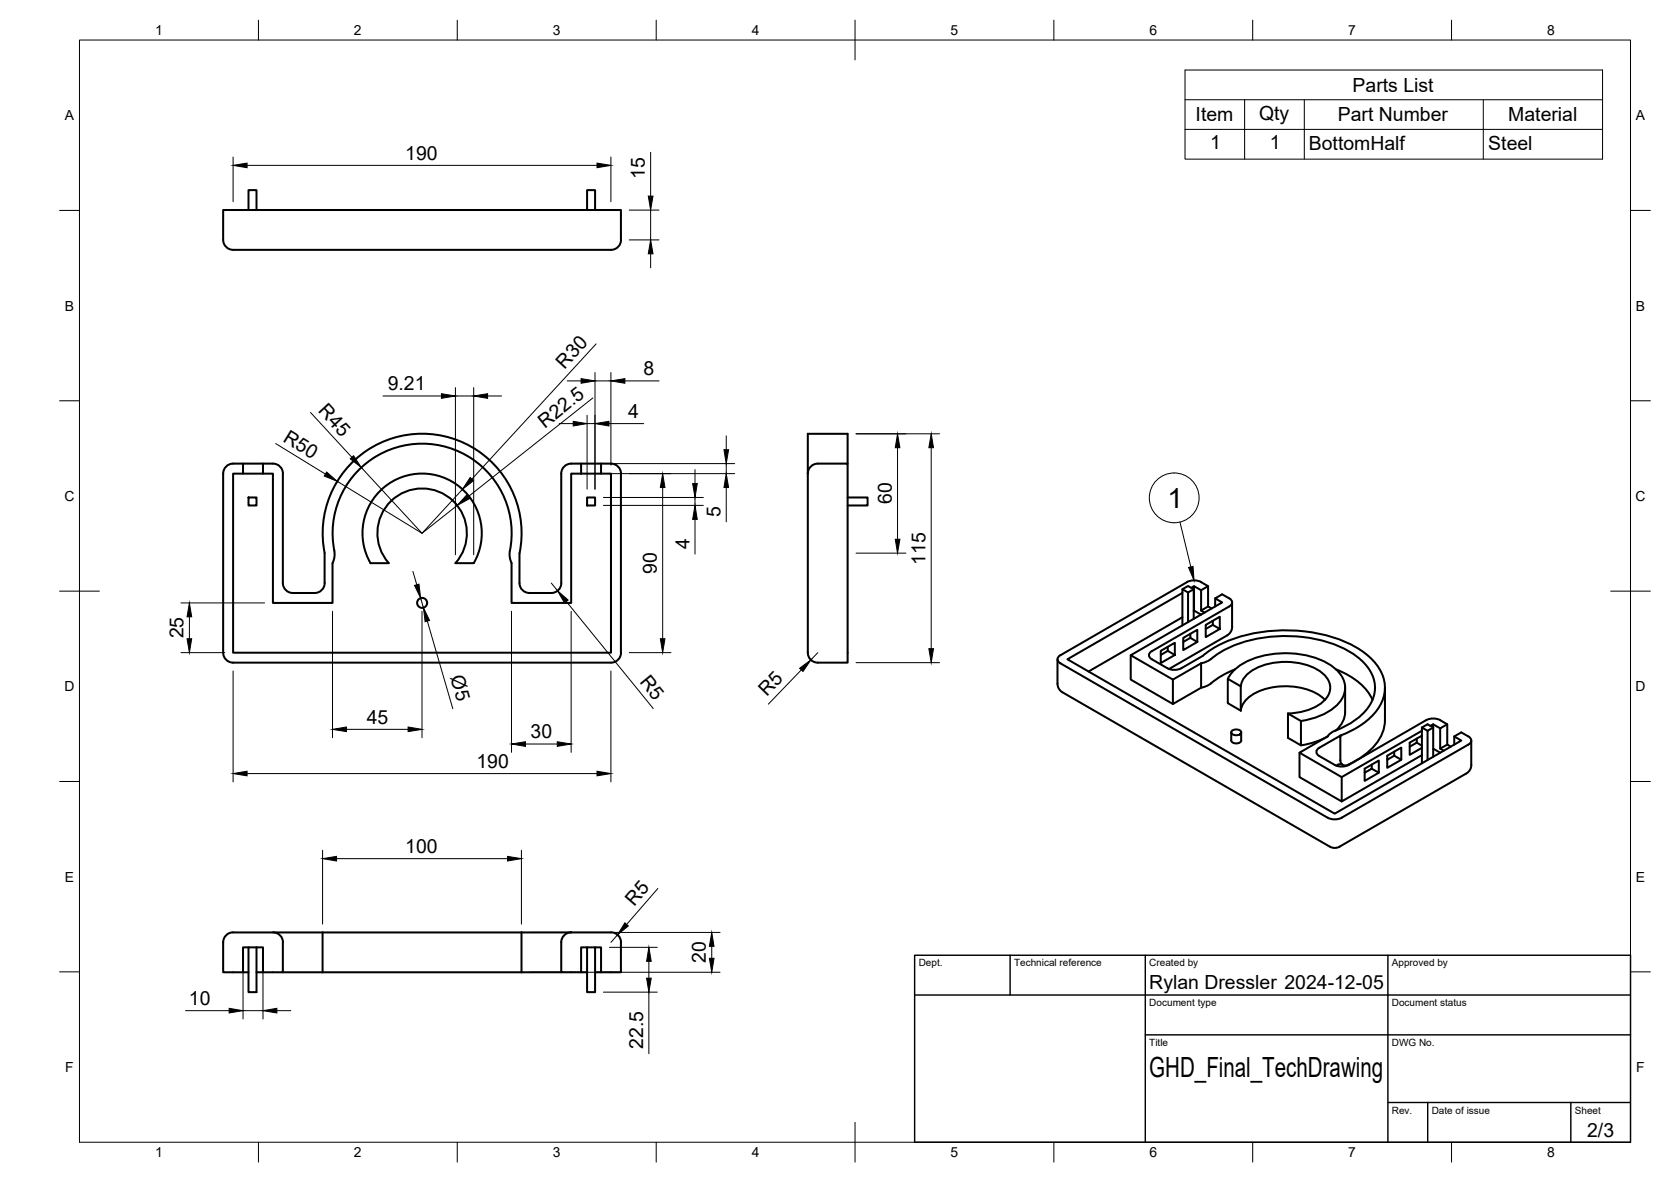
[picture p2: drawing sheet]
<svg xmlns="http://www.w3.org/2000/svg" width="420mm" height="297mm" viewBox="0 0 420 297" stroke-linecap="round" stroke-linejoin="round" font-family="sans-serif">
<!-- layer: Visible -->
<g fill="none" stroke="#000" stroke-width=".51">
<path d="M62.5 52.8v-5h2v5M147.6 52.8v-5h2v5M58.6 62.8h95a2.48 2.48 0 0 0 2.5-2.5v-7.5h-100v7.5a2.51 2.51 0 0 0 2.5 2.5M56.1 119v45a2.51 2.51 0 0 0 2.5 2.5M58.6 116.5h7.5a4.9 4.9 0 0 1 4.1 .6 2.5 2.5 0 0 1 .9 1.9M58.6 116.5a2.51 2.51 0 0 0-2.5 2.5M61.1 116.5v2.5h-2.5v45h95v-45h-2.5M61.1 119h5M66.1 116.5v2.5h2.5v32.5h15v-10l.5-2.1a23.1 23.1 0 0 1 8.2-23.1 22.6 22.6 0 0 1 26.1-1.2 22.6 22.6 0 0 1 9.7 24.3l.5 2.1v10h15v-32.5h2.5M71.1 119v27.5a2.51 2.51 0 0 0 2.5 2.5h5.5a2.51 2.51 0 0 0 2.5-2.5M141.1 119a2.51 2.51 0 0 1 2.5-2.5h7.5a4.9 4.9 0 0 1 4.1 .6 2.5 2.5 0 0 1 .9 1.9M141.1 119v27.5a2.51 2.51 0 0 1-2.5 2.5h-5.5a2.51 2.51 0 0 1-2.5-2.5v-7.5"/>
<path d="M146.1 116.5v2.5M151.1 116.5v2.5h-5M156.1 119v45a2.51 2.51 0 0 1-2.5 2.5h-95M213.1 116.5v-7.5h-10v55a2.51 2.51 0 0 0 2.5 2.5h7.5v-50h-7.5a2.51 2.51 0 0 0-2.5 2.5M62.5 125h2v2h-2zM81.6 139v7.5M81.6 139a25 25 0 0 1 24.5-30 25 25 0 0 1 24.5 30M95.4 123.5a15 15 0 0 1 19.8-1.4 15 15 0 0 1 3.9 19.4h-4.6a11.3 11.3 0 0 0-.6-15.6 11.3 11.3 0 0 0-15.6 0 11.3 11.3 0 0 0-.5 15.6h-4.7a15.1 15.1 0 0 1 2.3-18zM147.6 125h2v2h-2zM213.1 125h5v2h-5M297.3 148.1l1.4-.8 1.4 .8M297.3 149l-28.9 16.7 67.2 38.8 31.8-18.4-1.7-1"/>
<path d="M297.3 155.1l-23.6 13.6M298.7 148.9l-1.4-.8v9.1M299.3 159.3v1l1.8 1M300.1 155.5v-7.4l-1.4 .8v7.4M300.2 147.3v6.1l1.8 1.1M300.2 153.4l-.1 .1M302 148.3v5.1l1.8-1M302 153.4l.9 .6M303.2 157l3.5-2v3.1l-3.5 2zM303.8 147.3l-1.8 1-1.8-1-.7 .4M304.7 152.9l-.9-.5v-5.1a4.9 4.9 0 0 0-4.8-1.3l-32.4 18.7a1.07 1.07 0 0 0-.7 1 1.07 1.07 0 0 0 .7 1l67.2 38.8M304.8 156.1l.1 .1"/>
<path d="M304.9 156v1l1.8 1.1M304.9 157l-1.7 1.1M305.5 150.4v2M308.5 159.7l-14.6 8.4M309.8 151.4v6.1M309.8 157.5a2.51 2.51 0 0 1-1.2 2.2M265.9 165.7v6.1a2.51 2.51 0 0 0 1.2 2.2l67.3 38.8a2.48 2.48 0 0 0 2.4 0l31.9-18.4a2.51 2.51 0 0 0 1.3-2.2l-.1-6.1M284.3 164.7v6.1l10.6 6.1M291.9 163.6l3.5-2.1v3.1l-3.5 2zM293.6 162.5v1.1l1.8 1M293.6 163.6l-1.7 1M294.9 170.8v6.1l7.1-4.1"/>
<path d="M297.5 160.3l3.6-2v3l-3.6 2.1zM299.3 160.3l-1.8 1M302 166.7l1.4-.5a34.8 34.8 0 0 1 8.3-4.5 36.2 36.2 0 0 1 26.8 1.6 12.9 12.9 0 0 1 7.1 8.1 9.3 9.3 0 0 1-4.3 9.2 32.2 32.2 0 0 1-6.5 3.5 9.2 9.2 0 0 1-5.2 2.7l-2.5 .5M302 166.7l-7.1 4.1-10.6-6.1 23-13.3-1.8-1 1.8-1 1.8 1a1.08 1.08 0 0 1 .7 1 1.08 1.08 0 0 1-.7 1l-19.5 11.2a1.07 1.07 0 0 0-.7 1.1 1.07 1.07 0 0 0 .7 1l3.9 2.2a3.9 3.9 0 0 0 3.6 0l5.2-3a32 32 0 0 1 20.2-6.5 34.4 34.4 0 0 1 20.8 5.8 10.5 10.5 0 0 1 4.7 10.4 13.3 13.3 0 0 1-6.4 8l-4.6 2.3M302 166.7v6.1M304.5 171.7l-1.1 .7-1.4 .4M308.7 170.6a12 12 0 0 1 8.5-5.7 23.3 23.3 0 0 1 17.2 2.1 6.5 6.5 0 0 1 3.4 7.9 11.5 11.5 0 0 1-7.6 5.6l-3.1 .7M310.5 168.2a21 21 0 0 0-6 3.5M312 172.5l-3.3-1.9v6.1l3.3 1.9M312 172.5v6.1M312 172.5a6.5 6.5 0 0 1 4.7-4.9 17.3 17.3 0 0 1 15.4 1.2 4.5 4.5 0 0 1 .3 7.8 14.3 14.3 0 0 1-8.5 2.7M323.8 179.3l3.3 1.9v6.1l-3.3-1.9z"/>
<path d="M333.1 175.9a15.4 15.4 0 0 0-13.6-3.1 10 10 0 0 0-7 4.2l-.5 1.6M335.9 168.2a16 16 0 0 1 9.2 7.7M338.2 172.8v6.1l-.2 1.4-1 2-1.1 1.2M348.2 172.8v8.2a11.5 11.5 0 0 1-5.5 9l-3.9 2.3-1.1-.1a1.21 1.21 0 0 1-.7-1.2v-6.1l-5.3 3a1.09 1.09 0 0 0-.7 1.1 1.09 1.09 0 0 0 .7 1l3.9 2.2a3.9 3.9 0 0 0 3.5 0l19.5-11.2M309.6 184.1v2M309.6 186.1a1.45 1.45 0 0 0 2.5 0M309.7 183.8a1.54 1.54 0 0 1 2.4 .2 1.45 1.45 0 0 1-2.5 0zM312.1 184.1v2M326.7 189.2v6.1l10.7 6.1M337.5 192.1h-.8l-.7 .3M344.9 192.2v1l-1.8 1M344.9 193.2l1.8 1v-3.1l-3.6 2.1v3l3.6-2"/>
<path d="M350.6 188.9v1l-1.8 1M350.6 189.9l1.7 1v-3l-3.5 2v3.1l3.5-2.1M356.2 185.6v1l-1.7 1M356.2 186.6l1.3 .8M357.5 182.8l1.4-.8 1.5 .8v7.4M357.5 183.6l-20.1 11.7-10.7-6.1 7.1-4.1M357.5 184.9l-3 1.7v3.1l3-1.8M357.5 189.8l-20.1 11.6v-6.1M358.6 181a3.9 3.9 0 0 1 3.5 0l1.8 1v5.1l.9 .5M358.9 183.6l-1.4-.8v9M359.6 182.4l.8-.4 1.7 1M360.4 182v.8l-1.5 .8v7.4"/>
<path d="M360.4 188.1l1.7 1.1M362.1 188.1l.9 .5M363.9 182l-1.8 1v5.1l1.8-1M369.2 187.1l-31.8 18.4a3.9 3.9 0 0 1-3.6 0M369.2 185.1l-1.8-1-1.7 1v2M369.2 185.1a1.08 1.08 0 0 1 .8 1 1.08 1.08 0 0 1-.8 1M58.6 234.3h22.5M58.6 234.3a2.51 2.51 0 0 0-2.5 2.5v7.5h5v-6.2h5v6.2h5v-7.5M62.5 238.1v11.2h2v-11.2M68.6 234.3a2.51 2.51 0 0 1 2.5 2.5M81.1 234.3h50M81.1 234.3v10"/>
<path d="M131.1 234.3h22.5M131.1 234.3v10M143.6 234.3a2.51 2.51 0 0 0-2.5 2.5v7.5h5v-6.2h5v6.2h5v-7.5a2.51 2.51 0 0 0-2.5-2.5M147.6 238.1v11.2h2v-11.2M61.1 244.3h1.4M64.5 244.3h1.6M71.1 244.3h10M81.1 244.3h50M131.1 244.3h10M146.1 244.3h1.5M149.6 244.3h1.5"/>
<circle cx="106.1" cy="151.5" r="1.26"/>
</g>
<circle cx="337" cy="184.9" r=".25" fill="#000"/>
<!-- layer: BORDER -->
<g fill="none" stroke="#000" stroke-width=".25">
<path d="M20 10.1h390v276.9h-390zM65 5.1v5M115 5.1v5M165 5.1v5M215 5.1v10M265 5.1v5M315 5.1v5M365 5.1v5M15 52.9h5M410 52.9h5M15 100.7h5M410 100.7h5"/>
<path d="M15 148.6h10M405 148.6h10M15 196.4h5M410 196.4h5M15 244.2h5M410 244.2h5M65 287v5M115 287v5M165 287v5M215 282.1v9.9M265 287v5M315 287v5"/>
<path d="M365 287v5"/>
</g>
<!-- layer: TITLEBLOCK -->
<path d="M230 240.1h180v46.9h-180zM230 250h180M254 240.1v9.9M288 240.1v46.9M349 240.1v46.9M288 260.1h122M349 277.1h61M359 277.1v9.9M395 277.1v9.9" fill="none" stroke="#000" stroke-width=".36"/>
<!-- layer: FD_Dimensions -->
<g fill="none" stroke="#000" stroke-width=".25">
<path d="M58.6 39.5v11.2M153.6 39.5v11.2M163.6 38.3v11M62.1 41.6h88M158.2 52.8h7.5M163.6 52.8v7.5M158.2 60.3h7.5M163.6 63.8v3.5M96.3 99.5h14.7M114.5 97.4v42M114.5 99.5h4.6M119.1 97.4v42"/>
<path d="M122.6 99.5h3.5M142.6 95.7h3.5M149.1 100l-31.4 24.8M149.6 93.6v29.3M149.6 95.7h4M149.9 86.4l-31.3 34M153.6 93.6v23.3M157.1 95.7h8.6M69.3 111.5l12.5 7.6M78.1 103.7l10.4 11.2M90.8 117.5l15.3 16.5M140.6 106.5h3.5"/>
<path d="M147.6 104.4v18.5M147.6 106.5h2M153.1 106.5h8.7M153.2 119h31.5M153.2 116.5h31.5M174.8 118v3.5M182.6 109.5v3.5M182.6 116.5v2.5M215.2 109h21M225.7 112.5v23M234.1 112.5v50.5M84.8 121l21.3 13"/>
<path d="M114.9 127l-8.8 7M116.3 123l-10.2 11M151.7 125h25.1M151.7 127h25.1M166.6 122.5v38M174.8 125v2M174.8 130.5v8.7M182.6 122.5v8.6M215.2 139h12.6M45.5 151.5h21M47.6 155v5.5M83.6 153.6v31.8"/>
<path d="M103.8 143.6l1 3.3M105.8 150.3l.7 2.4M106.1 153.6v31.8M107.4 156.1l6.5 22M128.6 153.6v35.5M138.6 146.5l1.6 1.9M142.4 151.2l21.9 26.9M143.6 153.6v35.5M45.5 164h11M58.6 168.6v27.9M153.6 168.6v27.9M158.2 164h10.5"/>
<path d="M201.5 168.3l-8.3 8.7M205.6 164l-1.7 1.8M215.2 166.5h21M62.1 194.4h88M87.1 183.3h15.5M132.1 187h8M81.1 213.7v18.5M84.6 215.8h43M131.1 213.7v18.5M133.2 234.3h47.9M153.2 238.1h12.1M155.3 234.9l-1.7 1.9"/>
<path d="M165.4 223.3l-7.8 9M179 237.8v3M46.7 254h10.9M61.1 240.2v15.9M61.1 254h5M66.1 240.2v15.9M69.6 254h3.5M133.2 244.3h47.9M151.7 249.3h13.6M163.2 241.6v4.2M163.2 249.3v15.5"/>
</g>
<g fill="#000" stroke="#000" stroke-width=".25">
<path d="M58.6 41.6l3.5-.6v1.1zM150.1 41l3.5 .6-3.5 .5zM163 49.3h1.2l-.6 3.5zM163.6 60.3l.6 3.5h-1.2zM111 98.9l3.5 .6-3.5 .6zM119.1 99.5l3.5-.6v1.2zM146.1 95.2l3.5 .5-3.5 .6zM153.6 95.7l3.5-.5v1.1zM82.1 118.6l2.7 2.4-3.3-1.4zM88.1 115.3l.8-.8 1.9 3zM144.1 105.9l3.5 .6-3.5 .5zM149.6 106.5l3.5-.6v1.1z"/>
<path d="M182 113h1.2l-.6 3.5zM225.7 109l.6 3.5h-1.2zM234.1 109l.6 3.5h-1.1zM117.3 124.4l.7 .9-3.1 1.7zM118.2 120l.9 .8-2.8 2.2zM166.6 119l.6 3.5h-1.2zM174.2 121.5h1.1l-.5 3.5zM174.8 127l.5 3.5h-1.1zM182.6 119l.6 3.5h-1.2zM225.1 135.5h1.2l-.6 3.5zM47.6 151.5l.6 3.5h-1.2zM104.2 147.1l1.1-.3 .5 3.5z"/>
<path d="M106.5 152.7l1.5 3.2-1.1 .3zM140.2 148.4l2.7 2.4-1 .7zM47 160.5h1.2l-.6 3.5zM166 160.5h1.2l-.6 3.5zM201.1 167.9l2.8-2.1-2 2.9zM233.6 163h1.1l-.6 3.5zM58.6 194.4l3.5-.6v1.2zM83.6 183.3l3.5-.6v1.2zM102.6 182.7l3.5 .6-3.5 .6zM128.6 187l3.5-.6v1.2zM140.1 186.4l3.5 .6-3.5 .6zM150.1 193.8l3.5 .6-3.5 .6z"/>
<path d="M81.1 215.8l3.5-.6v1.2zM127.6 215.2l3.5 .6-3.5 .6zM157.1 231.9l.9 .8-2.7 2.2zM179 234.3l.5 3.5h-1.1zM57.6 253.4l3.5 .6-3.5 .6zM66.1 254l3.5-.6v1.2zM163.2 238.1l.5 3.5h-1.1zM162.6 245.8h1.1l-.5 3.5zM178.4 240.8h1.1l-.5 3.5z"/>
</g>
<!-- layer: Parts Lists -->
<path d="M298 17.6h104.9v22.4h-104.9zM298 25.1h104.9M298 32.5h104.9M312.9 25.1v14.9M328 25.1v14.9M373 25.1v14.9" fill="none" stroke="#000" stroke-width=".25"/>
<!-- layer: Balloons -->
<circle cx="295.2" cy="125.1" r="6.3" fill="none" stroke="#000" stroke-width=".25"/>
<!-- layer: 0 -->
<path d="M298.9 142.6l1.1-.3 .2 3.6z" fill="#000" stroke="#000" stroke-width=".25"/>
<path d="M296.7 131.2l2.7 11.3" fill="none" stroke="#000" stroke-width=".25"/>
<g font-size="7">
<text x="293.6" y="127.6">1</text>
<text x="289" y="270.6">GHD_Final_TechDrawing</text>
</g>
<g font-size="4.9">
<text x="340.1" y="23.1">Parts List</text>
<text x="300.6" y="30.5">Item</text>
<text x="316.6" y="30.1">Qty</text>
<text x="336.4" y="30.5">Part Number</text>
<text x="379.2" y="30.5">Material</text>
<text x="101.9" y="40.1">190</text>
<text x="304.3" y="37.5">1</text>
<text x="319.3" y="37.5">1</text>
<text x="329.1" y="37.6">BottomHalf</text>
<text x="374.2" y="37.6">Steel</text>
<text x="162.1" y="44.9" transform="rotate(-90 162.1 44.9)">15</text>
<text x="142" y="92.9" transform="rotate(-47 142 92.9)">R30</text>
<text x="161.8" y="94.3">8</text>
<text x="97.5" y="98.1">9.21</text>
<text x="79.8" y="103.4" transform="rotate(47 79.8 103.4)">R45</text>
<text x="137" y="107.7" transform="rotate(-38 137 107.7)">R22.5</text>
<text x="157.9" y="105.1">4</text>
<text x="71" y="110.8" transform="rotate(31 71 110.8)">R50</text>
<text x="181.2" y="129.9" transform="rotate(-90 181.2 129.9)">5</text>
<text x="224.2" y="126.7" transform="rotate(-90 224.2 126.7)">60</text>
<text x="173.4" y="137.9" transform="rotate(-90 173.4 137.9)">4</text>
<text x="232.7" y="142" transform="rotate(-90 232.7 142)">115</text>
<text x="165.2" y="144.2" transform="rotate(-90 165.2 144.2)">90</text>
<text x="46.2" y="160.5" transform="rotate(-90 46.2 160.5)">25</text>
<text x="113.2" y="170.3" transform="rotate(74 113.2 170.3)">Ø5</text>
<text x="160.7" y="171.4" transform="rotate(51 160.7 171.4)">R5</text>
<text x="192.8" y="175.2" transform="rotate(-46 192.8 175.2)">R5</text>
<text x="92.2" y="181.8">45</text>
<text x="133.4" y="185.5">30</text>
<text x="119.8" y="192.9">190</text>
<text x="101.9" y="214.3">100</text>
<text x="159.4" y="227.9" transform="rotate(-49 159.4 227.9)">R5</text>
<text x="177.5" y="242" transform="rotate(-90 177.5 242)">20</text>
<text x="289" y="248.5">Rylan Dressler 2024-12-05</text>
<text x="47.5" y="252.5">10</text>
<text x="161.7" y="263.6" transform="rotate(-90 161.7 263.6)">22.5</text>
<text x="399.1" y="285.7">2/3</text>
</g>
<g font-size="3.5">
<text x="39" y="8.8">1</text>
<text x="89" y="8.8">2</text>
<text x="139" y="8.8">3</text>
<text x="189" y="8.8">4</text>
<text x="239" y="8.8">5</text>
<text x="289" y="8.8">6</text>
<text x="339" y="8.8">7</text>
<text x="389" y="8.8">8</text>
<text x="16.3" y="30.2">A</text>
<text x="411.3" y="30.2">A</text>
<text x="16.3" y="78">B</text>
<text x="411.3" y="78">B</text>
<text x="16.2" y="125.9">C</text>
<text x="411.2" y="125.9">C</text>
<text x="16.2" y="173.7">D</text>
<text x="411.2" y="173.7">D</text>
<text x="16.3" y="221.6">E</text>
<text x="411.3" y="221.6">E</text>
<text x="16.4" y="269.4">F</text>
<text x="411.4" y="269.4">F</text>
<text x="39" y="290.8">1</text>
<text x="89" y="290.8">2</text>
<text x="139" y="290.8">3</text>
<text x="189" y="290.8">4</text>
<text x="239" y="290.8">5</text>
<text x="289" y="290.8">6</text>
<text x="339" y="290.8">7</text>
<text x="389" y="290.8">8</text>
</g>
<g font-size="2.5">
<text x="231" y="242.9">Dept.</text>
<text x="255" y="242.9">Technical reference</text>
<text x="289" y="242.9">Created by</text>
<text x="350" y="242.9">Approved by</text>
<text x="289" y="252.8">Document type</text>
<text x="350" y="252.8">Document status</text>
<text x="289" y="262.9">Title</text>
<text x="350" y="262.9">DWG No.</text>
<text x="350" y="279.9">Rev.</text>
<text x="360" y="279.9">Date of issue</text>
<text x="396" y="279.9">Sheet</text>
</g>
</svg>
